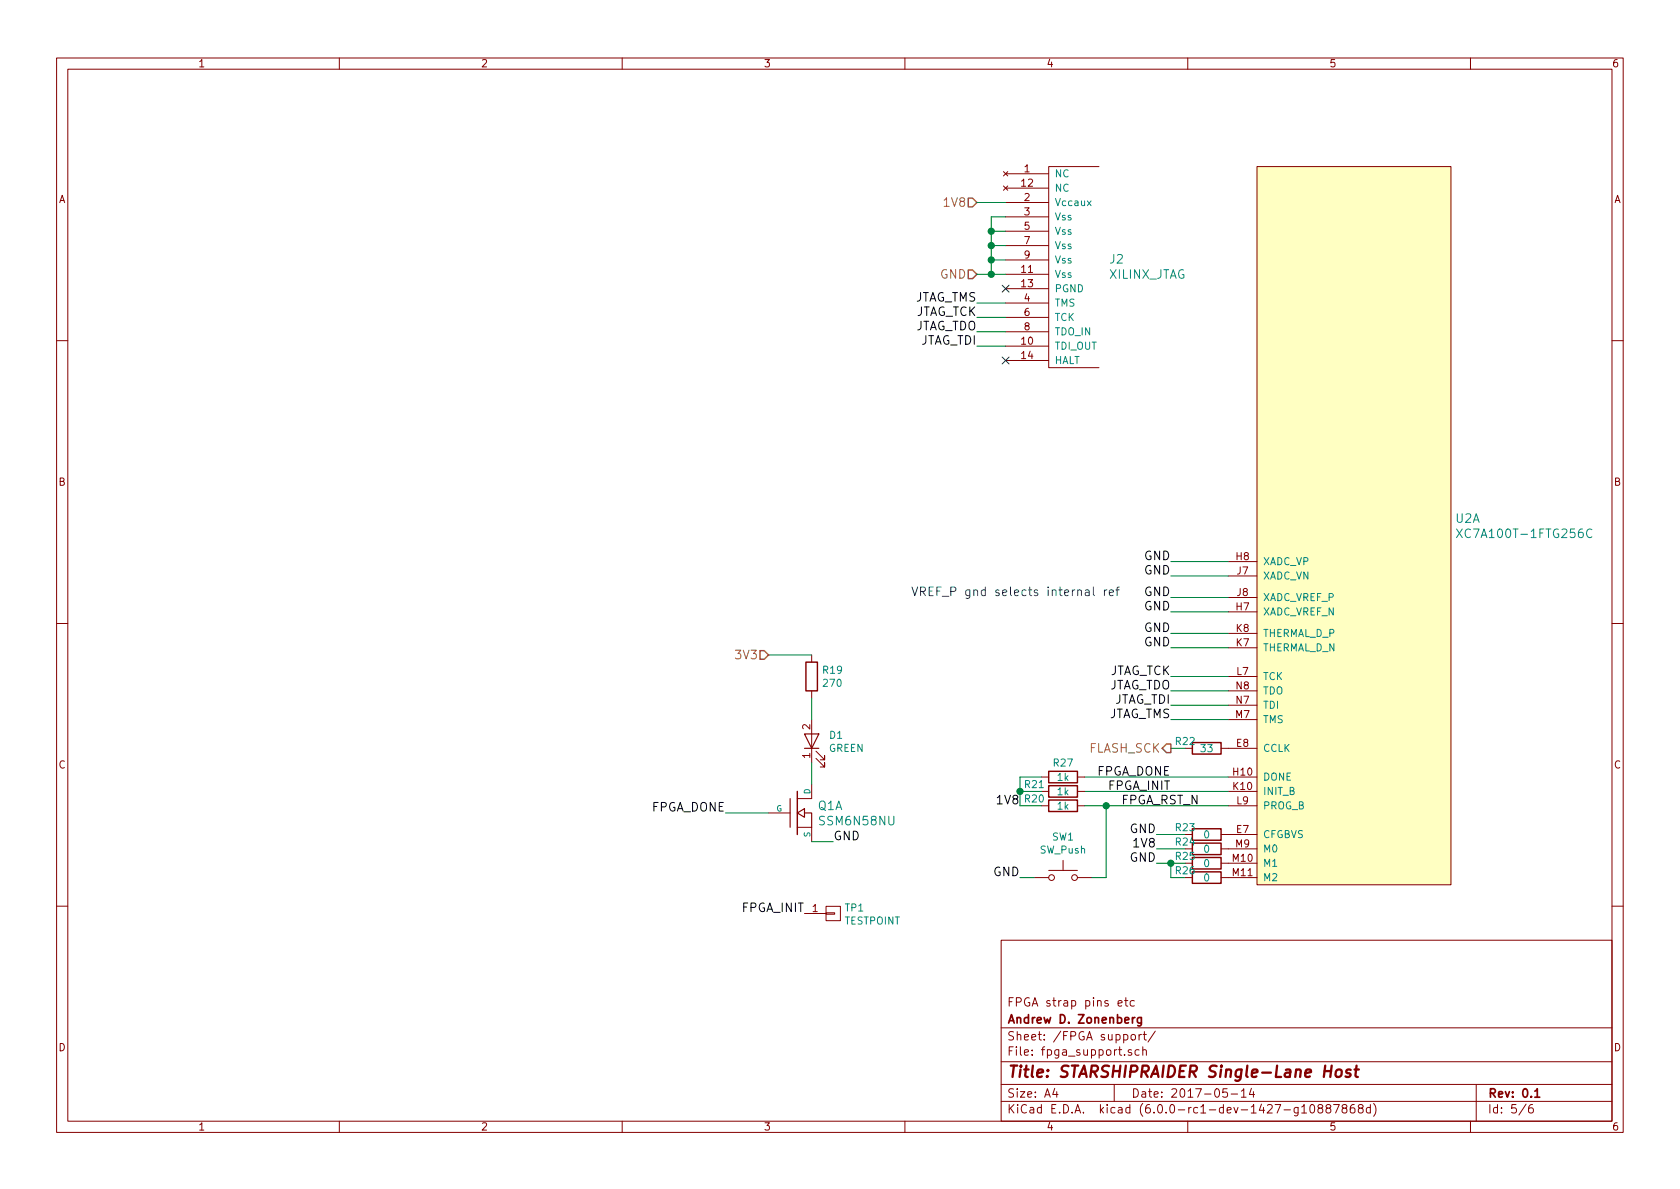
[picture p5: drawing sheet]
<svg xmlns="http://www.w3.org/2000/svg" width="297mm" height="210mm" viewBox="0 0 297 210" stroke-linecap="round" stroke-linejoin="round" font-family="sans-serif">
<g fill="none" stroke="#840000" stroke-width=".18">
<path d="M10 10.3h277v189.9h-277zM12 12.2h273v186.1h-273zM60 10.3v1.9M110 10.3v1.9M160 10.3v1.9M210 10.3v1.9M260 10.3v1.9M177.4 30.3l.8 .8M177.4 32.9l.8 .7M177.8 30.7h7.6M177.8 33.3h7.6M177.8 35.8h7.6"/>
<path d="M177.8 38.3h7.6M178.2 30.3l-.8 .8M178.2 32.9l-.8 .7M194.3 29.5h-8.9v35.5h8.9M222.2 29.5h34.3v127h-34.3zM177.8 48.5h7.6M177.8 51h7.6M177.8 53.6h7.6M177.8 40.9h7.6M177.8 56.1h7.6M177.8 43.4h7.6M177.8 58.7h7.6"/>
<path d="M177.8 46h7.6M10 60.2h2M177.8 61.2h7.6M177.8 63.7h7.6M285 60.2h2M217.2 99.3h5M10 110.3h2M143.5 115.8v1.3M217.2 108.2h5M217.2 101.8h5M217.2 105.7h5M217.2 114.5h5"/>
<path d="M217.2 112h5M217.2 119.6h5M285 110.3h2M143.5 138.7v2.5h-2.5M143.5 122.2v1.2M143.5 127.2v7.7M144.3 134.1l1.5 1.5v-.7v.7h-.8M144.3 132.8l1.5 1.6v-.8v.8h-.8M184.1 137.4h1.3M184.1 139.9h1.3M190.5 137.4h1.3M190.5 139.9h1.3"/>
<path d="M215.9 132.3h6.3M217.2 137.4h5M217.2 139.9h5M217.2 127.2h5M217.2 124.7h5M217.2 122.2h5M135.9 143.8h3.8M141 146.3h2.5v2.5M182.9 155.2h2.5M184.1 142.5h1.3M185.4 153.9h5.1M188 152.1v1.8"/>
<path d="M190.5 142.5h1.3M190.5 155.2h2.5M215.9 147.6h6.3M215.9 152.6h6.3M215.9 155.2h6.3M215.9 150.1h6.3M217.2 142.5h5M10 160.2h2M142.2 161.5h3.8M146 161.4h1.6v.3h-1.6zM146 160.3h2.6v2.5h-2.6zM177 166.3h108v32h-108z"/>
<path d="M197.7 177.4l.7-.1-.1-.3-.4-.1-.2 .2 .1 .7h.5M198.8 176.9h.6M199.1 176.4v1.3l.3 .2M200.6 177l-.5-.1-.3 .3 .1 .6 .2 .1 .5-.1M285 160.2h2M60 198.3v1.9M110 198.3v1.9M160 198.3v1.9M177 194.8h108M177 191.8h108M177 187.8h108M177 181.8h108"/>
<path d="M186.5 192.5l-.4 1h1M186.8 193v1M197 191.8v3M200.1 185.7a.37 .37 0 0 0-.6 .1v.2l.6 .2v.1l-.2 .3-.4-.1M200.1 183.1l.2-.2 .4 .2v.7l-.2 .1-.4-.1zM201.4 185.7l-.4-.1-.3 .3 .1 .6 .2 .1 .4-.1M201.4 182.9v1M201.8 182.9l-.4 .3M202.1 185.7a.37 .37 0 0 1 .6 .1v.8M202.1 185.1v1.5M202.1 182.9h.6M202.3 182.4v1.3l.4 .2"/>
<path d="M204.3 182.3l-1.3 2M210 198.3v1.9M217 192.5h-.7l-.1 .7 .2-.1 .5 .1 .1 .2v.5l-.2 .1-.6-.1M217.7 193.5h1.1M219.5 193l.4-.5v1.5M219.5 194h.8M221.3 192.5l-.4 1h.9M221.6 193v1M229.5 195.8v1.2l-.3 .3h-.3M229.5 195.9l-.4-.1-.3 .3 .1 .6 .2 .1 .4-.1M230.1 195.8l.5-.5v1.5M230.1 196.8h.9"/>
<path d="M231.7 195.5l.4-.2a.94 .94 0 0 1 0 1.5l-.5-.3v-.6zM233.3 196l-.3-.3 .1-.3a.48 .48 0 0 1 .8 .2l-.2 .3a.52 .52 0 0 0-.6 .2 .52 .52 0 0 0 0 .6l.5 .1 .2-.1a.48 .48 0 0 0-.1-.7h-.1M234.7 196l-.3-.3 .1-.2 .2-.2 .5 .1 .1 .2-.1 .2-.6 .2a.48 .48 0 0 0-.1 .7l.2 .1 .5-.1a.48 .48 0 0 0-.2-.7M235.8 195.3h1l-.7 1.5M237.6 196l-.3-.3 .1-.2a.48 .48 0 0 1 .6-.1l.2 .2-.2 .3-.6 .1a.48 .48 0 0 0 0 .7l.2 .1 .5-.1 .1-.4-.3-.3M239.4 195.3a.59 .59 0 0 0-.7 .7l.1 .7 .2 .1 .5-.1 .1-.5-.2-.2-.4-.1-.3 .3M240.4 196l-.2-.3 .1-.3a.48 .48 0 0 1 .7 .2l-.1 .3a.52 .52 0 0 0-.7 .2 .52 .52 0 0 0 .1 .6l.4 .1 .2-.1a.48 .48 0 0 0 0-.7h-.2M242.3 195.9l-.4-.1-.3 .3 .1 .6 .2 .1 .4-.1M242.3 195.3v1.5M242.9 195.1a1.79 1.79 0 0 1 0 2.3M260 198.3v1.9M261 191.8v6.5"/>
<path d="M269.8 195.2l-1.2 2M271 195.3a.62 .62 0 0 0-.7 .7v.7l.3 .1 .4-.1 .1-.5-.1-.2-.4-.1-.3 .3"/>
<circle cx="185.9" cy="155.2" r=".51"/>
<circle cx="190" cy="155.2" r=".51"/>
</g>
<path d="M200.7 179.9l-.5 .3M201.8 179.9v1.2l-.3 .3h-.3M201.8 180l-.4-.1-.3 .3 .1 .6 .2 .1 .4-.1M271.4 193l.4-.5v1.5M271.4 194h.8" fill="none" stroke="#840000" stroke-width=".3"/>
<path d="M234.2 189.4h1.2M235.5 188.4l-.3 2M236.3 189.3a.51 .51 0 0 1 .5-.2 .51 .51 0 0 1 .4 .4v.6a.56 .56 0 0 1-.5 .4 .56 .56 0 0 1-.6-.4zM238.8 189.2a.49 .49 0 0 0-.8 .3l.1 .2 .5 .1 .2 .3-.3 .3-.6-.1M239.5 189.1h.8M239.9 188.4l-.3 1.8 .1 .1 .4 .1" fill="none" stroke="#840000" stroke-width=".41"/>
<path d="M192.3 35.5l.6 .9M192.9 35.5l-.6 .9M257.5 93.5l1 1.6M258.5 93.5l-1 1.6M281.5 93.7a.62 .62 0 0 0-.8 0 .62 .62 0 0 0-.2 .7 .57 .57 0 0 0 .3 .6 .57 .57 0 0 0 .7-.1" fill="none" stroke="#008484" stroke-width=".18"/>
<path d="M222.2 29.5h34.3v127h-34.3z" fill="#ffffc2" stroke="#ffffc2" stroke-width=".18"/>
<path d="M171.2 35h.8l.7 .8-.7 .8h-.8zM171.2 47.7h.8l.7 .8-.7 .8h-.8zM134.4 115.1h.7l.8 .7-.8 .8h-.7zM206.2 131.6h.8v1.5h-.8l-.7-.8z" fill="none" stroke="#848400" stroke-width=".25"/>
<g fill="none" stroke="#008400" stroke-width=".18">
<path d="M172.7 35.8h5.1M177.8 38.3h-2.5v10.2M172.7 48.5h5.1M172.7 58.7h5.1M172.7 56.1h5.1M172.7 53.6h5.1M175.3 46h2.5M175.3 43.4h2.5M175.3 40.9h2.5M172.7 61.2h5.1M207 99.3h10.2M135.9 115.8h7.6"/>
<path d="M207 119.6h10.2M207 108.2h10.2M207 105.7h10.2M207 101.8h10.2M207 114.5h10.2M207 112h10.2M143.5 123.4v3.8M143.5 134.9v3.8M180.3 139.9h3.8M184.1 137.4h-3.8v5.1h3.8M191.8 137.4h25.4M191.8 139.9h25.4"/>
<path d="M207 122.2h10.2M207 124.7h10.2M207 127.2h10.2M207 132.3h2.5M128.3 143.8h7.6M143.5 148.8h3.8M180.3 155.2h2.6M191.8 142.5h25.4M195.6 142.5v12.7h-2.6M204.5 147.6h5M204.5 150.1h5M204.5 152.6h5"/>
<path d="M207 152.6v2.6h2.5"/>
</g>
<g fill="#008400" stroke="#008400" stroke-width=".25">
<circle cx="207" cy="152.6" r=".51"/>
<circle cx="195.6" cy="142.5" r=".51"/>
<circle cx="175.3" cy="48.5" r=".51"/>
<circle cx="175.3" cy="46" r=".51"/>
<circle cx="175.3" cy="43.4" r=".51"/>
<circle cx="175.3" cy="40.9" r=".51"/>
<circle cx="180.3" cy="139.9" r=".51"/>
</g>
<path d="M142.5 117.1h2v5.1h-2zM141 139.9v7.7M185.4 138.9h5.1v2.1h-5.1zM185.4 136.4h5.1v2h-5.1zM210.8 131.3h5.1v2h-5.1zM185.4 141.5h5.1v2h-5.1zM210.8 146.6h5.1v2h-5.1zM210.8 149.1h5.1v2h-5.1zM210.8 151.6h5.1v2.1h-5.1zM210.8 154.2h5.1v2h-5.1z" fill="none" stroke="#840000" stroke-width=".25"/>
<path d="M177.2 50.4l1.2 1.3M178.4 50.4l-1.2 1.3M177.2 63.1l1.2 1.3M178.4 63.1l-1.2 1.3" fill="none" stroke="#000084" stroke-width=".18"/>
<path d="M142.2 129.8h2.6l-1.3 2.5zM142.2 132.3h2.6M139.7 141.2v5.1M141 143.8l1.2-.8v1.5zM142.2 143.8h1.3v2.5" fill="none" stroke="#840000" stroke-width=".2"/>
<path d="M161.2 103.8l.5 1.5 .6-1.5M162.8 104.6l.7-.1 .1-.2v-.4l-.3-.1h-.5v1.5M163.1 104.6l.5 .7M164.3 104.5h.5M165 103.8h-.7v1.5h.7M197.3 104.3h.6M197.9 103.8l-.4 .2v1.3" fill="none" stroke="#0000c2" stroke-width=".18"/>
<text font-size="2.8" fill="#840000" x="178" y="190.5">Title: STARSHIPRAIDER Single-Lane Host</text>
<g font-size="2.1" fill="#848400">
<text x="167.2" y="36.6">1V8</text>
<text x="166.2" y="49.3">GND</text>
<text x="130.3" y="116.6">3V3</text>
<text x="192.5" y="133.1">FLASH_SCK</text>
</g>
<g font-size="2.1" fill="#008484">
<text x="196.3" y="46.6">J2</text>
<text x="196" y="49.3">XILINX_JTAG</text>
<text x="257.4" y="92.5">U2A</text>
<text x="258.7" y="95.1">XC7A100T-1FTG256C</text>
<text x="144.6" y="143.3">Q1A</text>
<text x="145.2" y="145.9">SSM6N58NU</text>
</g>
<g font-size="2.1">
<text x="161.4" y="53.3">JTAG_TMS</text>
<text x="161.4" y="58.4">JTAG_TDO</text>
<text x="161.5" y="55.9">JTAG_TCK</text>
<text x="162.5" y="61">JTAG_TDI</text>
<text x="202.3" y="99.1">GND</text>
<text x="202.3" y="101.6">GND</text>
<text x="202.3" y="107.9">GND</text>
<text x="202.3" y="105.4">GND</text>
<text x="202.3" y="111.8">GND</text>
<text x="195.8" y="119.4">JTAG_TCK</text>
<text x="202.3" y="114.3">GND</text>
<text x="195.7" y="121.9">JTAG_TDO</text>
<text x="196.7" y="124.5">JTAG_TDI</text>
<text x="195.7" y="127">JTAG_TMS</text>
<text x="193.8" y="137.2">FPGA_DONE</text>
<text x="115.1" y="143.5">FPGA_DONE</text>
<text x="176.6" y="142.2">1V8</text>
<text x="195.9" y="139.7">FPGA_INIT</text>
<text x="198" y="142.2">FPGA_RST_N</text>
<text x="147.3" y="148.6">GND</text>
<text x="199.7" y="147.3">GND</text>
<text x="200.7" y="149.9">1V8</text>
<text x="175.6" y="154.9">GND</text>
<text x="199.7" y="152.4">GND</text>
<text x="131.2" y="161.3">FPGA_INIT</text>
</g>
<text font-size="2.1" fill="#0000c2" x="166" y="105.4">VREF_P gnd selects internal ref</text>
<g font-size="2.1" fill="#840000">
<text x="178" y="178">FPGA strap pins etc</text>
<text x="178" y="184">Sheet: /FPGA support/</text>
<text x="178" y="181">Andrew D. Zonenberg</text>
<text x="178" y="186.7">File: fpga_support.sch</text>
<text x="178" y="196.9">KiCad E.D.A. kicad (6.0.0-rc1-dev-1427-g10887868d)</text>
<text x="178" y="194.1">Size: A4</text>
<text x="200" y="194.1">Date: 2017-05-14</text>
<text x="263" y="194.1">Rev: 0.1</text>
<text x="263" y="196.9">Id: 5/6</text>
</g>
<g font-size="1.8" fill="#840000">
<text x="35" y="11.9">1</text>
<text x="85" y="11.9">2</text>
<text x="135" y="11.9">3</text>
<text x="185" y="11.9">4</text>
<text x="235" y="11.9">5</text>
<text x="285" y="11.9">6</text>
<text x="10.4" y="35.9">A</text>
<text x="180.6" y="33">12</text>
<text x="181.1" y="30.5">1</text>
<text x="181.1" y="35.6">2</text>
<text x="285.4" y="35.9">A</text>
<text x="181.1" y="38.1">3</text>
<text x="181.1" y="40.6">5</text>
<text x="181.1" y="43.2">7</text>
<text x="181.1" y="45.7">9</text>
<text x="180.6" y="48.3">11</text>
<text x="180.6" y="50.8">13</text>
<text x="181.1" y="53.3">4</text>
<text x="181.1" y="55.9">6</text>
<text x="181.1" y="58.4">8</text>
<text x="180.6" y="61">10</text>
<text x="180.6" y="63.5">14</text>
<text x="10.4" y="85.9">B</text>
<text x="285.4" y="85.9">B</text>
<text x="218.6" y="99.1">H8</text>
<text x="218.7" y="101.6">J7</text>
<text x="218.6" y="107.9">H7</text>
<text x="218.7" y="105.4">J8</text>
<text x="218.6" y="111.8">K8</text>
<text x="218.6" y="114.3">K7</text>
<text x="218.7" y="119.4">L7</text>
<text x="218.6" y="124.5">N7</text>
<text x="218.6" y="121.9">N8</text>
<text x="143.3" y="129" transform="rotate(-90 143.3 129)">2</text>
<text x="218.5" y="127">M7</text>
<text x="10.4" y="135.9">C</text>
<text x="143.3" y="134.1" transform="rotate(-90 143.3 134.1)">1</text>
<text x="218.1" y="137.2">H10</text>
<text x="218.6" y="132.1">E8</text>
<text x="285.4" y="135.9">C</text>
<text x="218.1" y="139.7">K10</text>
<text x="218.7" y="142.2">L9</text>
<text x="218.5" y="149.9">M9</text>
<text x="218.6" y="147.3">E7</text>
<text x="218" y="152.4">M10</text>
<text x="218" y="154.9">M11</text>
<text x="143.7" y="161.3">1</text>
<text x="10.4" y="185.9">D</text>
<text x="285.4" y="185.9">D</text>
<text x="35" y="199.9">1</text>
<text x="85" y="199.9">2</text>
<text x="135" y="199.9">3</text>
<text x="185" y="199.9">4</text>
<text x="235" y="199.9">5</text>
<text x="285" y="199.9">6</text>
</g>
<g font-size="1.8" fill="#008484">
<text x="186.4" y="31.4">NC</text>
<text x="186.4" y="33.9">NC</text>
<text x="186.4" y="36.4">Vccaux</text>
<text x="186.4" y="39">Vss</text>
<text x="186.4" y="41.5">Vss</text>
<text x="186.4" y="44.1">Vss</text>
<text x="186.4" y="46.6">Vss</text>
<text x="186.4" y="49.1">Vss</text>
<text x="186.4" y="51.7">PGND</text>
<text x="186.4" y="54.2">TMS</text>
<text x="186.4" y="56.8">TCK</text>
<text x="186.4" y="59.3">TDO_IN</text>
<text x="186.4" y="61.8">TDI_OUT</text>
<text x="186.4" y="64.4">HALT</text>
<text x="223.3" y="99.9">XADC_VP</text>
<text x="223.3" y="102.5">XADC_VN</text>
<text x="223.3" y="106.3">XADC_VREF_P</text>
<text x="223.3" y="108.8">XADC_VREF_N</text>
<text x="223.3" y="112.6">THERMAL_D_P</text>
<text x="145.6" y="119.1">R19</text>
<text x="223.3" y="115.2">THERMAL_D_N</text>
<text x="145.7" y="121.5">270</text>
<text x="223.3" y="120.3">TCK</text>
<text x="223.3" y="125.3">TDI</text>
<text x="223.3" y="122.8">TDO</text>
<text x="146.7" y="130.7">D1</text>
<text x="207.9" y="131.7">R22</text>
<text x="223.3" y="127.9">TMS</text>
<text x="146.5" y="133">GREEN</text>
<text x="186.3" y="135.6">R27</text>
<text x="212.4" y="133">33</text>
<text x="223.3" y="133">CCLK</text>
<text x="181.3" y="141.9">R20</text>
<text x="181.3" y="139.4">R21</text>
<text x="187" y="143.2">1k</text>
<text x="187" y="140.6">1k</text>
<text x="187" y="138.1">1k</text>
<text x="223.3" y="138">DONE</text>
<text x="223.3" y="140.6">INIT_B</text>
<text x="223.3" y="143.1">PROG_B</text>
<text x="186.1" y="148.6">SW1</text>
<text x="207.9" y="147">R23</text>
<text x="207.9" y="149.5">R24</text>
<text x="212.9" y="148.3">0</text>
<text x="223.3" y="148.2">CFGBVS</text>
<text x="183.9" y="150.9">SW_Push</text>
<text x="207.9" y="152.1">R25</text>
<text x="207.9" y="154.6">R26</text>
<text x="212.9" y="150.8">0</text>
<text x="212.9" y="153.3">0</text>
<text x="212.9" y="155.9">0</text>
<text x="223.3" y="153.3">M1</text>
<text x="223.3" y="155.8">M2</text>
<text x="223.3" y="150.7">M0</text>
<text x="149.5" y="161.2">TP1</text>
<text x="149.3" y="163.5">TESTPOINT</text>
</g>
<g font-size="1.4" fill="#008484">
<text x="137.3" y="143.5">G</text>
<text x="143.3" y="140.5" transform="rotate(-90 143.3 140.5)">D</text>
<text x="143.3" y="148" transform="rotate(-90 143.3 148)">S</text>
</g>
</svg>
